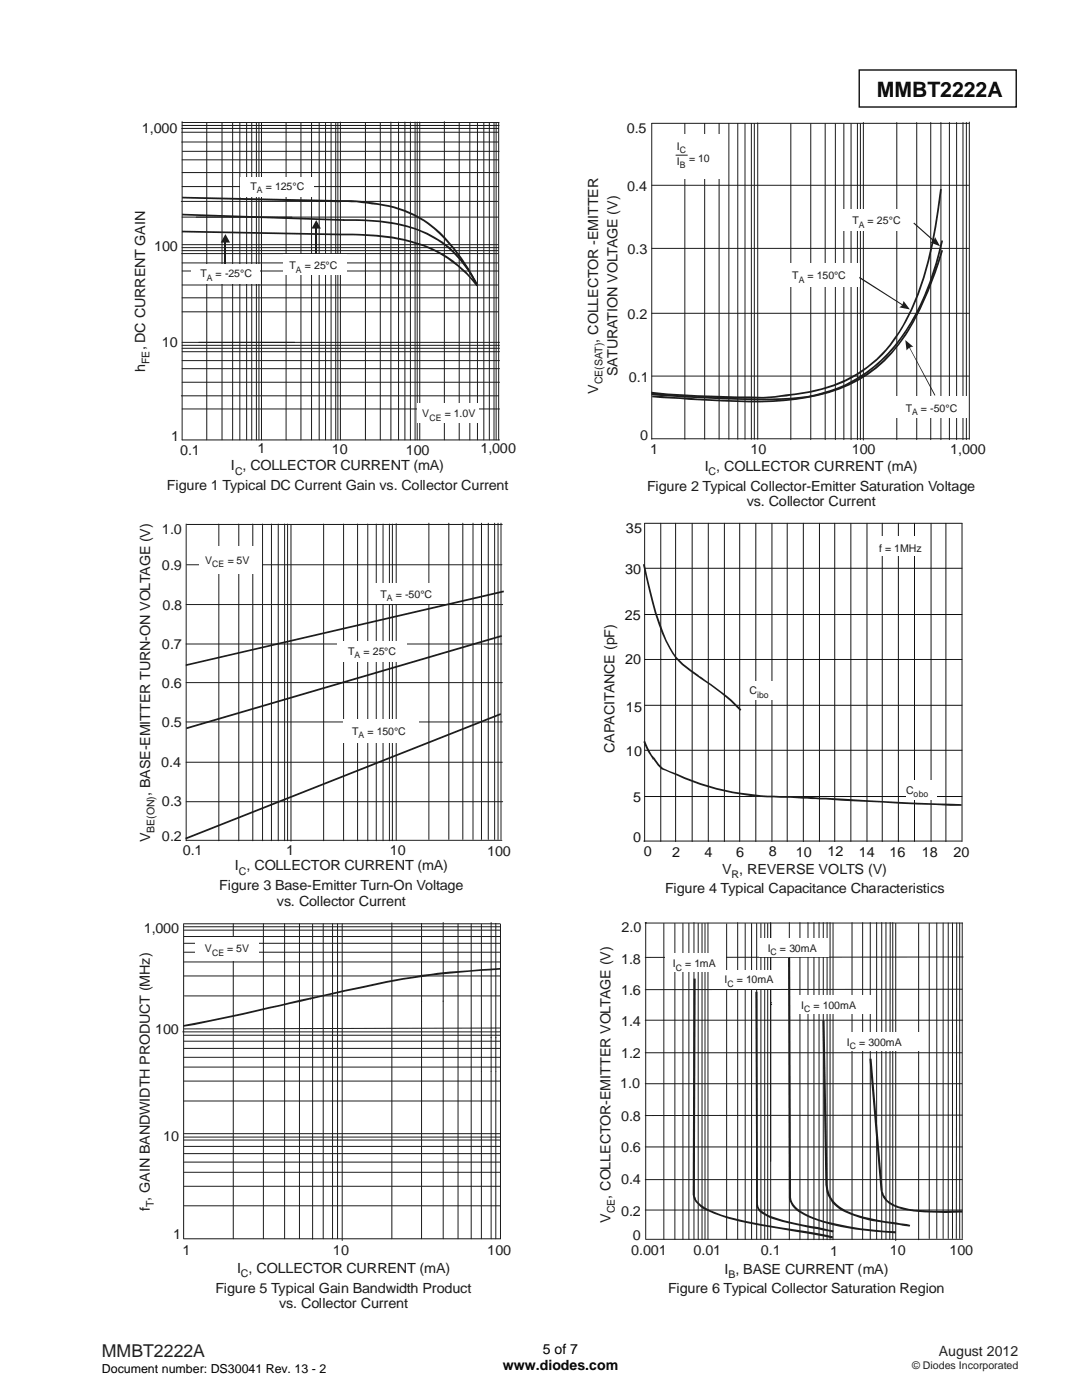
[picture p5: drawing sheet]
<svg xmlns="http://www.w3.org/2000/svg" width="216mm" height="279mm" viewBox="0 0 216 279" stroke-linecap="round" stroke-linejoin="round" font-family="sans-serif">
<path d="M171.4 14h31.4v7.4h-31.4z" fill="none" stroke="#000" stroke-width=".26"/>
<g fill="#fff">
<path d="M82.3 80.6h12v4.4h-12z"/>
<path d="M83.2 80.4h11.7v4.4h-11.7z"/>
</g>
<g fill="none" stroke="#1f1a17" stroke-width=".2">
<path d="M36.3 25.6h63.2M36.3 26.4h63.1M36.3 28.3h63.1M36.3 24.3v63.5h63.4M36.3 37.2h63.2M36.3 34.4h63.3M41.3 24.4v63.4M44.3 24.4v63.4M46.4 24.4v63.4M47.9 24.4v63.4M49.2 24.4v63.4M50.2 24.4v63.4"/>
<path d="M51.2 24.4v63.4M51.7 24.4v63.4M52.2 24.4v63.4M57.1 24.4v63.4M65.9 24.4h33.7M67 24.4v63.4M67.4 24.4v63.4M80.8 24.4v63.4M81.9 24.4v63.4M82.8 24.4v63.4M83.2 24.4v63.4M83.8 24.4v63.4"/>
<path d="M96.5 24.4v63.4M97.6 24.4v63.4M98.6 24.4v63.4M99 24.4v63.4M99.5 24.4v63.4M36.2 40.2h63.1M36.3 50.6h63.1M36.3 59.4h63.1M36.3 43.3h63.1M36.3 52.5h63.1M65.3 54.1h34.2M66.4 49.4h33.1"/>
<path d="M67.9 48.9v38.9M36.2 79h63.3M36.3 68.3h63.4M36.3 76.3h63.4M36.3 70.2h63.4M36.3 69.5h63.4M36.3 68.9h63.4M36.3 72h63.4M36.3 62.2h63.1M36.3 81.6h63.4"/>
</g>
<g fill="#1f1a17">
<path d="M36.3 42.7l32.4 1.1v.3l-32.4-1.1z"/>
<path d="M36.3 46l31.7 .6v.4l-31.7-.6z"/>
</g>
<g fill="none" stroke="#1f1a17" stroke-width=".2">
<path d="M36.3 24.4h29.8M36.3 31.9h63.2M36.3 25h63.3M36.4 30.2h63.2M60 24.4v63.4M62.2 24.4v63.4M63.7 24.4v63.4M65 24.4v63.4M66.1 24.4v63.4M67.9 24.4v24.9M72.9 24.4v63.4M75.9 24.4v63.4"/>
<path d="M78 24.4v63.4M79.5 24.4v63.4M88.7 24.3v63.5M91.6 24.5v63.3M93.7 24.4v63.4M95.3 24.4v63.4M36.3 56.9h63.1M36.3 50h63.1M36.3 49.4h30.1M36.3 48.8h63.1M36.3 54.1h29M36.3 73.6h63.4"/>
</g>
<g fill="#1f1a17">
<path d="M36.3 39.3l31.7 .6v.5l-31.7-.8z"/>
<path d="M67.8 39.9l4.4 .2v.4l-1.1-.1-3.2-.1zM72.2 40.1l4 .6-.1 .3-3.9-.5zM76.2 40.7a21.2 21.2 0 0 1 10.5 4.7l-.1 .3a21.3 21.3 0 0 0-10.5-4.7zM86.7 45.4a37.8 37.8 0 0 1 8.7 11.6l-.3 .1a36.5 36.5 0 0 0-8.5-11.4z"/>
<path d="M68 46.6a46.9 46.9 0 0 1 16.6 2.2l-.1 .4a46.9 46.9 0 0 0-16.5-2.2zM84.6 48.8a23.8 23.8 0 0 1 10.8 8.1l-.4 .1a24.6 24.6 0 0 0-10.5-7.8z"/>
<path d="M68.5 43.8a38.3 38.3 0 0 1 16.8 2.7l-.2 .3a34.2 34.2 0 0 0-14-2.7h-2.6zM85.3 46.5a22.2 22.2 0 0 1 10.1 10.4l-.3 .1a21.7 21.7 0 0 0-10-10.2z"/>
</g>
<g fill="#fff">
<path d="M47.9 35.4h14.8v3.8h-14.8z"/>
<path d="M38.2 52.7h13.7v3.9h-13.7z"/>
<path d="M56.5 50.8h12.7v4.1h-12.7z"/>
<path d="M83.2 80.5h12.3v4h-12.3z"/>
</g>
<path d="M63.1 43.9l.9 1.7h-1.8l.9-1.7 .9 1.7z" fill-rule="evenodd" fill="#1f1a17"/>
<path d="M63.1 45.4v5.3" fill="none" stroke="#1f1a17" stroke-width=".34"/>
<path d="M45 46.7l.9 1.7h-1.9l1-1.7 .9 1.7z" fill-rule="evenodd" fill="#1f1a17"/>
<path d="M45 48.2v4.5" fill="none" stroke="#1f1a17" stroke-width=".34"/>
<g fill="none" stroke="#1f1a17" stroke-width=".2">
<path d="M130 37h63.3M136.7 24.6v63.1M140.6 24.6v63.1M143.5 24.6v63.1M145.4 24.6v63.1M147.2 24.6v63.1M148.7 24.6v63.1M149.9 24.6v63.1M150.5 24.6v63.1M151.2 24.5v63.2M157.8 24.7v63M161.8 24.7v63"/>
<path d="M164.7 24.7v63M166.7 24.7v63M168.4 24.7v63M169.8 24.7v63M171.1 24.6v63.1M171.7 24.7v63M172.3 24.4v63.4M178.9 24.4v63.3M182.9 24.4v63.3M185.7 24.4v63.3M187.7 24.4v63.3M189.4 24.4v63.3"/>
<path d="M190.9 24.4v63.3M192.2 24.4v63.3M192.8 24.4v63.3M193.3 24.6h-63.3v63.1M193.4 24.4v63.3M130 49.6h63.3M130 62.5h63.4M130 75.1h63.3M130 87.6h63.4"/>
</g>
<g fill="#fff">
<path d="M167.8 41.9h14v4.2h-14z"/>
<path d="M178.8 79.2h14.1v4.2h-14.1z"/>
<path d="M156.2 52.5h15.4v4.8h-15.4z"/>
<path d="M134 26.6h9.8v9h-9.8z"/>
</g>
<path d="M134.9 31h2.3" fill="none" stroke="#1f1a17" stroke-width=".2"/>
<g fill="#1f1a17">
<path d="M171.5 55.2l9.4 6.1-.1 .1-9.4-5.9z"/>
<path d="M181 68.5h.1l5.5 10.4-.1 .1z"/>
<path d="M182.2 44.6l.2-.2 4.7 4.2-.2 .1z"/>
<path d="M130 78.2l3.2 .3 8.7 .5v.4l-11.9-.8zM141.9 79l10.1 .2v.3l-10.1-.1zM152 79.2h.4v.3h-.4zM152.4 79.2l4.5-.5 .1 .4-4.6 .4zM156.9 78.7l1.7-.2v.4l-1.6 .2zM158.6 78.5a27.3 27.3 0 0 0 18.9-9.8l.9-1.2 .3 .2a25.9 25.9 0 0 1-18.4 10.9l-1.7 .3zM187.6 37.7h.3a86.4 86.4 0 0 1-5.2 22.6l-2.3 4.7-1.7 2.7-.3-.2a47 47 0 0 0 7.1-17.2l1-5z"/>
<path d="M130.1 79l7.4 .4-.1 .4-7.3-.5zM137.5 79.4l6.8 .4v.3l-6.9-.3zM144.3 79.8l5.1 .2 4.8-.1 .1 .3-4.9 .1-5.1-.2zM154.2 79.9a51.9 51.9 0 0 0 8.8-1.2l.1 .3a51.9 51.9 0 0 1-8.8 1.2zM163 78.7a27.2 27.2 0 0 0 16.2-10.1l.3 .2a26.8 26.8 0 0 1-16.4 10.2zM187.8 49.9l.4 .1a68.7 68.7 0 0 1-7.4 16.9l-1.3 1.9-.3-.2a59.1 59.1 0 0 0 8.6-18.7z"/>
<path d="M130 78.5l14.4 .9v.3l-14.4-.8zM144.4 79.4l6.2 .1h5.6v.3l-5.6 .1-6.2-.2zM156.2 79.5v.3zM156.2 79.5l4.9-.5 1.6-.3 .1 .3-1.6 .4-3.3 .3-1.7 .1zM162.7 78.7l3-.8 2.9-1.1 .1 .2-2.9 1.2-3 .8zM187.8 48h.4a48.4 48.4 0 0 1-10.7 22.6 29.7 29.7 0 0 1-8.8 6.4l-.1-.2a32.1 32.1 0 0 0 15.1-16.4l1.4-3.2 1.1-3.2z"/>
</g>
<g fill="#1f1a17">
<path d="M180.3 60.1l1.3 1.7-2.1-.5 .6-.6z" fill-rule="evenodd"/>
<path d="M180.6 67.9l1.6 1.3h-.4l-.5 .3-.4 .4z" fill-rule="evenodd"/>
<path d="M186.6 47.3l1 1.8-2-.7 .8-.5z" fill-rule="evenodd"/>
</g>
<g fill="none" stroke="#1f1a17" stroke-width=".2">
<path d="M37.1 104.6v63.2M37.2 112.7h62.9M37.2 104.7h63M43.7 104.6v63.2M47.6 104.6v63.2M50.4 104.6v63.2M52.4 104.6v63.2M54.2 104.6v63.2M55.5 104.6v63.2M56.8 104.6v63.2M57.4 104.6v63.2M58.1 104.8v63.1"/>
<path d="M64.6 104.6v63.2M68.6 104.6v63.2M71.4 104.6v63.2M73.4 104.6v63.2M75.1 104.6v63.2M76.4 104.6v63.2M77.7 104.6v63.2M78.3 104.6v63.2M79.1 104.5v63.2M85.6 104.4v63.1M89.6 104.4v63.1M92.4 104.4v63.1"/>
<path d="M94.4 104.4v63.1M96.1 104.4v63.1M97.4 104.4v63.1M98.7 104.4v63.1M99.4 104.4v63.1M100 104.4v63.1M37.1 120.7h63.2M37.1 128.5h63M37.1 136.2h63.1M37.1 144.1h63.1M37.1 152.1h63.1M37.1 160h63.2"/>
<path d="M37.1 167.7h63"/>
</g>
<g fill="#1f1a17">
<path d="M37 167.2l62.9-24.9 .1 .4-62.9 24.8z"/>
<path d="M37.1 145.2l63-18.5v.4l-62.9 18.4z"/>
<path d="M37.1 132.6l63.4-14.7 .1 .3-63.5 14.7z"/>
</g>
<g fill="#fff">
<path d="M39.8 109.4h11.9v5h-11.9z"/>
<path d="M40.6 109.2h11.7v5h-11.7z"/>
<path d="M40.7 109.3h11v4.6h-11z"/>
<path d="M67.3 127.9h13.9v4.2h-13.9z"/>
<path d="M74.1 116.4h13.9v4.2h-13.9z"/>
<path d="M68.5 143.5h15.1v4.6h-15.1z"/>
</g>
<g fill="none" stroke="#131516" stroke-width=".2">
<path d="M128.6 113.4h63.4M131.8 104.4v63.5M134.8 104.4v63.5M138.1 104.4v63.5M141.3 104.4v63.5M144.5 104.4v63.5M147.6 104.4v63.5M150.8 104.4v63.5M154 104.4v63.5M157.1 104.4v63.5M160.3 104.4v63.5M163.5 104.4v63.5"/>
<path d="M166.6 104.4v63.5M169.8 104.4v63.5M173 104.4v63.5M176 104.4v63.5M179.3 104.4v63.5M182.5 104.4v63.5M185.8 104.4v63.5M188.7 104.4v63.5M128.6 131.6h63.4M128.6 122.6h63.4M128.6 159h63.4M128.6 149.7h63.4"/>
<path d="M128.6 140.8h63.4M128.5 167.9h63.4M128.6 167.9v-63.5h63.4v63.5"/>
</g>
<g fill="#1f1a17">
<path d="M128.3 112.6h.3l2.4 9.7-.3 .1zM130.7 122.4l.3-.1a42.1 42.1 0 0 0 2.8 6.9l-.3 .2a32.2 32.2 0 0 1-2.8-7zM133.5 129.4l.3-.2a10.8 10.8 0 0 0 4.1 4.4l1.4 1.1-.2 .3a15.4 15.4 0 0 1-5-4.6zM139.3 134.7l.6 .4-.2 .3-.6-.4zM139.9 135.1l4.1 2.9-.2 .3-4.1-2.9zM144 138l2 1.7 1.9 1.9-.2 .3-2-2-1.9-1.6z"/>
<path d="M132.1 153.2l1.5 .7-.1 .2-1.5-.6zM133.6 153.9a63.7 63.7 0 0 0 10.7 3.7l6.2 .9-.1 .5a52.1 52.1 0 0 1-16.9-4.9zM150.5 158.5l5.2 .4v.3l-5.3-.2zM155.7 158.9l4.4 .1v.4l-4.4-.2zM160.1 159h1v.4h-1zM161.1 159l3.7 .2v.4l-3.7-.2zM164.8 159.2l15.6 .9 11.5 .4v.3a585.2 585.2 0 0 1-27.1-1.2z"/>
<path d="M128.4 148l.3-.1a11.3 11.3 0 0 0 1.9 3.4l-.4 .2-.9-1.4zM130.2 151.5l.4-.2zM130.2 151.5l.4-.2 .2 .3-.2 .2zM130.6 151.8h.1zM130.6 151.8l.2-.2 1.5 1.7-.3 .2z"/>
</g>
<g fill="#fff">
<path d="M174.9 107.1h10.5v3.9h-10.5z"/>
<path d="M180.8 155.7h6v3.8h-6z"/>
<path d="M148.8 135.8h5.4v3.8h-5.4z"/>
</g>
<g fill="none" stroke="#1f1a17" stroke-width=".2">
<path d="M36.6 184.4v62.8M36.7 184.4h63.1M36.7 185h63.1M36.7 194.8h63.1M36.7 192h63.1M36.7 190h63.1M36.7 186.9h63.1M36.7 188.3h63.1M36.7 185.6h63.1M36.8 198.8h63M46.5 184.4v62.8M52.6 184.4v62.8"/>
<path d="M56.8 184.4v62.8M59.8 184.4v62.8M62.4 184.4v62.9M64.5 184.4v62.8M66.4 184.4v62.8M67.4 184.4v62.8M68.3 184.4v63.2M78.2 184.2v63M84.1 184.3v62.9M88.4 184.1v63.1M91.4 184.4v62.8M94 184.4v62.8"/>
<path d="M96.1 184.4v62.8M98 184.1v63.1M98.9 184.3v62.9M99.9 184.4v62.8h-63.2M36.5 205.9h63.4M36.6 211h63.3M36.7 215.8h63.2M36.7 207.8h63.2M36.7 209.2h63.2M36.7 219.7h63.2M36.7 213h63.2M36.7 206.6h63.2"/>
<path d="M99.9 205.2l-63.2 .1M36.7 226.3h63.2M36.7 234h63.2M36.7 228.8h63.2M36.7 227.5h63.2M36.7 226.9h63.2M36.7 236.7h63.2M36.7 230.2h63.2M36.7 231.9h63.2M36.7 240.6h63.2"/>
</g>
<path d="M36.6 204.6l9.1-1.8 8-1.8v.3l-14.9 3.3-2.2 .3zM53.7 201l8.3-1.9v.3l-8.3 1.9zM62 199.3v.1zM62 199.1v.3zM62 199.3v.1zM62 199.1l4.5-1 .1 .3-4.6 1zM66.5 198.1l12.3-2.6 5.6-1 .1 .4-6.8 1.1-11.1 2.4zM84.4 194.5l.1 .4zM84.5 194.5l4.5-.5 7-.6 1.6-.1 .1 .4-7.7 .6-5.5 .6zM97.6 193.3l2.3-.1v.3l-2.2 .2z" fill="#1f1a17"/>
<g fill="#fff">
<path d="M39 187.2h12v4.4h-12z"/>
<path d="M39.9 187.1h11.6v4.4h-11.6z"/>
<path d="M39.9 187.2h9.6v3.9h-9.6z"/>
</g>
<g fill="none" stroke="#1f1a17" stroke-width=".2">
<path d="M128.8 184.2h.1M128.8 184.1h.1M128.8 184.2h63.3M128.8 184.3v63M132.5 184.3v63M134.7 184.3v63M136.3 184.3v63M137.5 184.3v63M138.5 184.1v63.2M139.3 184.3v63M140.1 184.3v63M140.7 184.3v63"/>
<path d="M141.3 184.2v63.1M145 184.4v62.9M147.2 184.1v63.2M148.7 184.3v63M150 184.3v63M151 184.3v63M151.8 184.3v63M152.6 184.3v63M153.2 184.3v63M153.8 184.1v63.2M157.5 184.1v63.3M159.6 184.1v63.3"/>
<path d="M161.2 184.1v63.3M162.4 184.1v63.3M163.4 184.1v63.3M164.3 184.1v63.3M165 184.1v63.3M165.6 184.1v63.3M166.2 184.2v63.2M170 184.1v63.2M172.1 184.1v63.2M173.7 184.1v63.2M174.9 184.1v63.2M175.9 184.1v63.2"/>
<path d="M176.8 184.1v63.2M177.6 184.1l-.1 63.2M178.1 184.1v63.2M178.7 184.3v63.3M183.3 184.3v63.1M185.4 184.3v62.9M186.9 184.2v63M188.2 184.2v63M189.2 184.2v63M190.1 184.2v63M190.9 184.2l-.1 63M191.5 184.2v63"/>
<path d="M192 184.2v63M153.8 200.1h.1M153.8 200.5h.1M128.9 247.3h63.2"/>
</g>
<g fill="#1f1a17">
<path d="M164.1 203.7h.4l.6 32.7h-.4zM164.7 236.4h.4a6.1 6.1 0 0 0 4.5 5.5l3.6 1.1 3.3 .7 2.2 .2-.1 .5-2.2-.4a24 24 0 0 1-8.8-2.6 6.3 6.3 0 0 1-2.9-5zM178.7 243.9l2.9 .6-.1 .3-2.9-.4z"/>
<path d="M157.2 191.2h.5l.1 47.6h-.4zM157.4 238.8h.4v.2l-.4 .1zM157.4 239.1l.4-.1a2.92 2.92 0 0 0 .9 1.7l-.4 .3-.3-.4-.5-1zM158.3 241l.4-.3 .8 .8 1.1 .7-.1 .3-1.2-.7zM160.6 242.2l.9 .4a28 28 0 0 0 7.7 2.1 75.6 75.6 0 0 0 9.5 1v.4a55.1 55.1 0 0 1-17.4-3.2l-.8-.4z"/>
<path d="M173.5 211.3h.4l2.2 26.1h-.4zM175.7 237.4h.4a4.1 4.1 0 0 0 3.2 3.3 38.6 38.6 0 0 0 11.9 .9v.4a54.2 54.2 0 0 1-10.5-.5 6.6 6.6 0 0 1-4.6-2.7zM191.2 241.6h.8v.4h-.8z"/>
<path d="M138.4 195.3h.4l-.2 43.1h-.4zM138.2 238.4h.4v.3a3.2 3.2 0 0 0 2 2.2l.9 .5a28.3 28.3 0 0 0 7 2.2l10.3 1.8-.1 .4a103.8 103.8 0 0 1-14.4-2.9l-2.1-.8a5.7 5.7 0 0 1-3.9-3.3zM158.8 245.4l7.4 1.3-.1 .5-7.4-1.4z"/>
<path d="M150.7 197.9h.5v42.4h-.3zM150.9 240.3h.3a3.1 3.1 0 0 0 2.2 2.2l3 1 5.6 1.2-.1 .4a38.2 38.2 0 0 1-8.9-2.3 2.83 2.83 0 0 1-2.1-2.5zM162 244.7l4.3 .9-.1 .4-4.3-.9z"/>
</g>
<path d="M192 197.4l-63.2 .1M192.2 191l-63.4 .1M128.8 203.6h63.3M128.8 210.1h63.1M128.8 216.3h63.1M128.8 235.4h63.2M128.8 228.9h63.2M192 222.5l-63.2 .1M128.8 241.5h63.2" fill="none" stroke="#1f1a17" stroke-width=".2"/>
<g fill="#fff">
<path d="M132.6 190.2h12.1v3.8h-12.1z"/>
<path d="M141.5 193.5h14.3v3.8h-14.3z"/>
<path d="M151.6 187.2h13.8v3.7h-13.8z"/>
<path d="M158.3 198.5h15.7v3.7h-15.7z"/>
<path d="M167.4 206h16.1v3.7h-16.1z"/>
</g>
<text font-size="4.2" x="174.9" y="19.3">MMBT2222A</text>
<text font-size="3.5" fill="#231f20" x="20.3" y="270.9">MMBT2222A</text>
<g font-size="2.8" fill="#1f1a17">
<text x="28.3" y="26.5">1,000</text>
<text x="125.1" y="26.6">0.5</text>
<text x="125.1" y="38.2">0.4</text>
<text x="30.8" y="50">100</text>
<text x="125.2" y="50.7">0.3</text>
<text x="125.2" y="63.7">0.2</text>
<text x="29" y="69.9" transform="rotate(-90 29 69.9)">, DC CURRENT GAIN</text>
<text x="32.3" y="69.2">10</text>
<text x="119.4" y="68.4" transform="rotate(-90 119.4 68.4)">, COLLECTOR -EMITTER</text>
<text x="29" y="74.3" transform="rotate(-90 29 74.3)">h</text>
<text x="123.2" y="75.1" transform="rotate(-90 123.2 75.1)">SATURATION VOLTAGE (V)</text>
<text x="125.5" y="76.2">0.1</text>
<text x="119.4" y="78.6" transform="rotate(-90 119.4 78.6)">V</text>
<text x="34.1" y="88.1">1</text>
<text x="127.8" y="87.8">0</text>
<text x="35.9" y="90.8">0.1</text>
<text x="46.1" y="93.9">I , COLLECTOR CURRENT (mA)</text>
<text x="51.4" y="90.3">1</text>
<text x="66.2" y="90.7">10</text>
<text x="81" y="90.8">100</text>
<text x="95.9" y="90.3">1,000</text>
<text x="129.7" y="90.7">1</text>
<text x="140.6" y="94">I , COLLECTOR CURRENT (mA)</text>
<text x="149.8" y="90.6">10</text>
<text x="170" y="90.7">100</text>
<text x="189.6" y="90.5">1,000</text>
<text x="33.3" y="97.7">Figure 1 Typical DC Current Gain vs. Collector Current</text>
<text x="129.1" y="97.9">Figure 2 Typical Collector-Emitter Saturation Voltage</text>
<text x="149" y="101">vs. Collector Current</text>
<text x="32.3" y="106.5">1.0</text>
<text x="32.3" y="113.7">0.9</text>
<text x="32.4" y="121.7">0.8</text>
<text x="32.3" y="129.5">0.7</text>
<text x="32.3" y="137.2">0.6</text>
<text x="32.3" y="145.1">0.5</text>
<text x="32.2" y="153.1">0.4</text>
<text x="122.6" y="150.2" transform="rotate(-90 122.6 150.2)">CAPACITANCE (pF)</text>
<text x="30" y="158.9" transform="rotate(-90 30 158.9)">, BASE-EMITTER TURN-ON VOLTAGE (V)</text>
<text x="32.3" y="160.9">0.3</text>
<text x="32.3" y="167.8">0.2</text>
<text x="30" y="168.1" transform="rotate(-90 30 168.1)">V</text>
<text x="36.5" y="170.7">0.1</text>
<text x="46.9" y="173.7">I , COLLECTOR CURRENT (mA)</text>
<text x="57.1" y="170.7">1</text>
<text x="77.8" y="170.7">10</text>
<text x="97.2" y="170.8">100</text>
<text x="43.8" y="177.6">Figure 3 Base-Emitter Turn-On Voltage</text>
<text x="132.7" y="178.2">Figure 4 Typical Capacitance Characteristics</text>
<text x="144.1" y="174.4">V , REVERSE VOLTS (V)</text>
<text x="55.3" y="180.7">vs. Collector Current</text>
<text x="28.7" y="186.2">1,000</text>
<text x="124" y="186.1">2.0</text>
<text x="123.9" y="192.3">1.8</text>
<text x="123.9" y="198.6">1.6</text>
<text x="31" y="206.4">100</text>
<text x="123.9" y="204.9">1.4</text>
<text x="123.9" y="211.2">1.2</text>
<text x="123.8" y="217.1">1.0</text>
<text x="32.6" y="227.7">10</text>
<text x="123.9" y="223.7">0.8</text>
<text x="123.9" y="230">0.6</text>
<text x="121.8" y="239.2" transform="rotate(-90 121.8 239.2)">, COLLECTOR-EMITTER VOLTAGE (V)</text>
<text x="123.9" y="236.3">0.4</text>
<text x="29.9" y="241.7" transform="rotate(-90 29.9 241.7)">f , GAIN BANDWIDTH PRODUCT (MHz)</text>
<text x="121.8" y="244" transform="rotate(-90 121.8 244)">V</text>
<text x="123.9" y="242.6">0.2</text>
<text x="34.5" y="247.3">1</text>
<text x="36.4" y="250.5">1</text>
<text x="66.4" y="250.5">10</text>
<text x="97.2" y="250.5">100</text>
<text x="126" y="250.5">0.001</text>
<text x="126.3" y="247.4">0</text>
<text x="138.4" y="250.5">0.01</text>
<text x="151.8" y="250.5">0.1</text>
<text x="165.6" y="250.6">1</text>
<text x="177.5" y="250.5">10</text>
<text x="189.5" y="250.5">100</text>
<text x="43" y="258">Figure 5 Typical Gain Bandwidth Product</text>
<text x="47.3" y="254.1">I , COLLECTOR CURRENT (mA)</text>
<text x="144.6" y="254.3">I , BASE CURRENT (mA)</text>
<text x="55.7" y="261.1">vs. Collector Current</text>
<text x="133.3" y="258.1">Figure 6 Typical Collector Saturation Region</text>
</g>
<g font-size="2.8" fill="#131516">
<text x="124.9" y="106.5">35</text>
<text x="124.7" y="114.6">30</text>
<text x="124.7" y="123.8">25</text>
<text x="124.7" y="132.5">20</text>
<text x="124.9" y="142">15</text>
<text x="124.9" y="150.9">10</text>
<text x="126.3" y="160.1">5</text>
<text x="126.3" y="168">0</text>
<text x="128.5" y="170.8">0</text>
<text x="134.1" y="171">2</text>
<text x="140.6" y="171">4</text>
<text x="146.9" y="171.1">6</text>
<text x="153.4" y="170.8">8</text>
<text x="158.8" y="171">10</text>
<text x="165.1" y="170.8">12</text>
<text x="171.4" y="171">14</text>
<text x="177.5" y="171">16</text>
<text x="183.9" y="171">18</text>
<text x="190.3" y="171">20</text>
</g>
<g font-size="2.8">
<text x="100.3" y="273.5">www.diodes.com</text>
<text x="108.3" y="270.2">5 of 7</text>
</g>
<text font-size="2.8" fill="#231f20" x="187.3" y="270.6">August 2012</text>
<text font-size="2.5" x="20.3" y="274">Document number: DS30041 Rev. 13 - 2</text>
<g font-size="2.1" fill="#1f1a17">
<text x="135" y="29.9">I</text>
<text x="135" y="32.8">I</text>
<text x="137.5" y="32.2">= 10</text>
<text x="50" y="37.9">T</text>
<text x="53" y="37.9">= 125°C</text>
<text x="170.1" y="44.7">T</text>
<text x="173.1" y="44.7">= 25°C</text>
<text x="57.8" y="53.7">T</text>
<text x="60.8" y="53.7">= 25°C</text>
<text x="40" y="55.4">T</text>
<text x="43" y="55.4">= -25°C</text>
<text x="158.1" y="55.8">T</text>
<text x="161.1" y="55.8">= 150°C</text>
<text x="29.8" y="72.6" transform="rotate(-90 29.8 72.6)">FE</text>
<text x="120.2" y="76.7" transform="rotate(-90 120.2 76.7)">CE(SAT)</text>
<text x="84.3" y="83.3">V</text>
<text x="88.8" y="83.3">= 1.0V</text>
<text x="180.7" y="82.2">T</text>
<text x="183.8" y="82.2">= -50°C</text>
<text x="46.9" y="94.7">C</text>
<text x="141.4" y="94.8">C</text>
<text x="41" y="112.5">V</text>
<text x="45.4" y="112.5">= 5V</text>
<text x="175.5" y="110.1">f = 1MHz</text>
<text x="75.9" y="119.3">T</text>
<text x="79" y="119.3">= -50°C</text>
<text x="69.5" y="130.7">T</text>
<text x="72.5" y="130.7">= 25°C</text>
<text x="149.5" y="138.5">C</text>
<text x="70.3" y="146.6">T</text>
<text x="73.3" y="146.6">= 150°C</text>
<text x="180.8" y="158.4">C</text>
<text x="30.8" y="166.3" transform="rotate(-90 30.8 166.3)">BE(ON)</text>
<text x="47.6" y="174.5">C</text>
<text x="146" y="175.2">R</text>
<text x="40.9" y="189.9">V</text>
<text x="45.4" y="189.9">= 5V</text>
<text x="153.2" y="190">I</text>
<text x="155.6" y="190">= 30mA</text>
<text x="134.2" y="193">I</text>
<text x="136.7" y="193">= 1mA</text>
<text x="144.6" y="196.2">I</text>
<text x="147" y="196.2">= 10mA</text>
<text x="159.9" y="201.3">I</text>
<text x="162.3" y="201.3">= 100mA</text>
<text x="169" y="208.7">I</text>
<text x="171.5" y="208.7">= 300mA</text>
<text x="30.7" y="240.9" transform="rotate(-90 30.7 240.9)">T</text>
<text x="122.7" y="242.2" transform="rotate(-90 122.7 242.2)">CE</text>
<text x="48.1" y="254.9">C</text>
<text x="145.3" y="255.1">B</text>
</g>
<text font-size="2.1" fill="#231f20" x="182" y="273.2">© Diodes Incorporated</text>
<g font-size="1.8" fill="#1f1a17">
<text x="135.6" y="30.5">C</text>
<text x="135.6" y="33.6">B</text>
<text x="51.2" y="38.6">A</text>
<text x="171.3" y="45.4">A</text>
<text x="41.3" y="56.1">A</text>
<text x="59" y="54.4">A</text>
<text x="159.4" y="56.4">A</text>
<text x="85.7" y="84">CE</text>
<text x="182" y="82.8">A</text>
<text x="42.3" y="113.2">CE</text>
<text x="77.2" y="120">A</text>
<text x="70.8" y="131.4">A</text>
<text x="151.1" y="139.2">ibo</text>
<text x="71.5" y="147.3">A</text>
<text x="182.3" y="159.1">obo</text>
<text x="42.3" y="190.7">CE</text>
<text x="153.8" y="190.6">C</text>
<text x="134.8" y="193.7">C</text>
<text x="145.2" y="197">C</text>
<text x="160.5" y="202">C</text>
<text x="169.6" y="209.4">C</text>
</g>
</svg>
